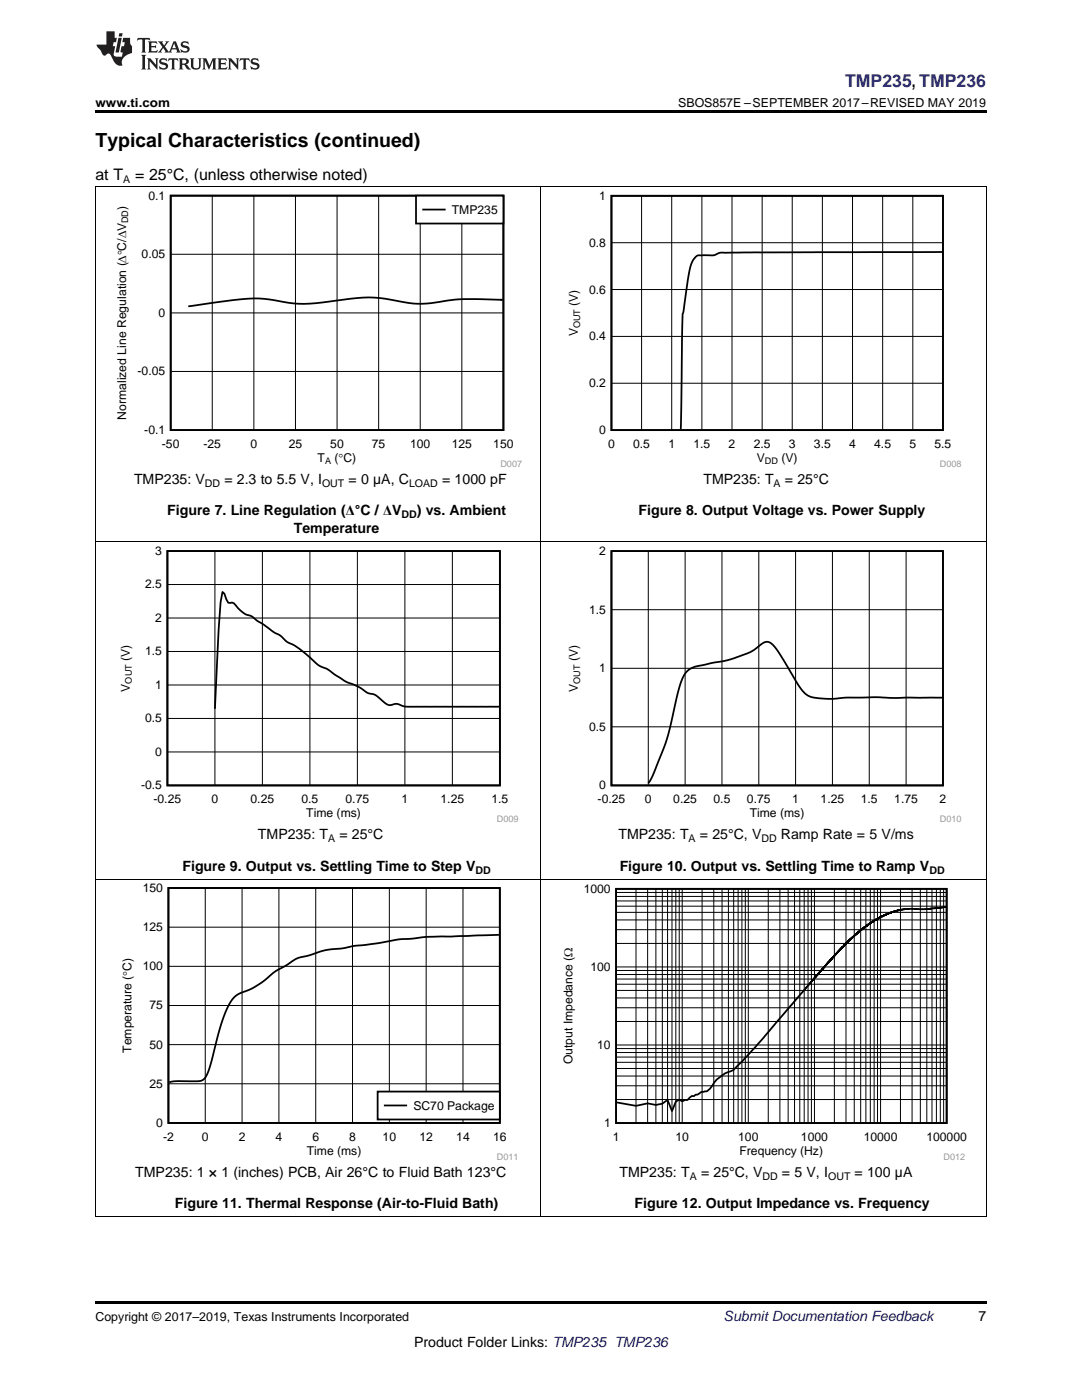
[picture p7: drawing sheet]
<svg xmlns="http://www.w3.org/2000/svg" width="216mm" height="279mm" viewBox="0 0 216 279" stroke-linecap="round" stroke-linejoin="round" font-family="sans-serif">
<path d="M19 259.7h177.8v.5h-177.8z" fill="#000"/>
<path d="M19.1 175.5v67.4M107.9 175.5v67.4M196.8 175.5v67.4M19 242.9h177.8" fill="none" stroke="#000" stroke-width=".2"/>
<path d="M23.9 176.3h79.2v55.3h-79.2z" fill-rule="evenodd" fill="#fff"/>
<path d="M33.6 177.2h66.1v46.9h-66.1zM99.6 186.6l-14.4 .4-3 .3-2.5 .2-4.2 .7-10.4 1.4-5.9 1.7-4.4 2.6-2.2 1.9-1.2 .8-1.4 .8-2.5 1-1.1 1-1 1.7-.9 2-.9 3.3-1.8 6.7-.5 1.4-.6 .9-1 .4h-4.3l-1.6 .2" fill="none" stroke="#000" stroke-width=".35"/>
<g fill="none" stroke="#000" stroke-width=".2">
<path d="M41 177.2v46.9M48.3 177.2v46.9M55.7 177.2v46.9M63 177.2v46.9M70.3 177.2v46.9M77.7 177.2v46.9M85 177.2v46.9M92.4 177.2v46.9M33.6 192.9h66.1M33.6 185h66.1M33.6 216.3h66.1M33.6 208.5h66.1"/>
<path d="M33.6 200.7h66.1"/>
</g>
<path d="M75.4 217.8h24.3v5.6h-24.3z" fill-rule="evenodd" fill="#fff"/>
<path d="M75.4 217.8h24.3v5.6h-24.3zM76.8 220.6h4.3" fill="none" stroke="#000" stroke-width=".35"/>
<path d="M111.9 176.4h81v55.2h-81z" fill-rule="evenodd" fill="#fff"/>
<path d="M122.9 177.4h66v46.7h-66zM188.7 181l-3.9 .4h-3.9l-2 .3-3.2 1.3-3.5 2.3-2.9 2.5-3.5 3.6-13.8 16.1-4.9 5.3a4.8 4.8 0 0 1-2.5 1.5 8.8 8.8 0 0 0-3 3 1.66 1.66 0 0 1-1.5 .6l-1.7 .9-.3-.1-.9 .8h-.5l-.6 .3-.6-.4-.6 .5-.8 1.8-.9-2.2-1 .8-1.3 .2-1.7-.3-2.3 .5-3.8-.7" fill="none" stroke="#000" stroke-width=".35"/>
<g fill="none" stroke="#000" stroke-width=".2">
<path d="M19.1 108.2v67.3M107.9 108.2v67.3M196.8 108.2v67.3M19 175.5h177.8M122.9 179.8h66M122.9 178.9h66M122.9 178.1h66M126.9 177.4v46.7M129.2 177.4v46.7M130.9 177.4v46.7M132.2 177.4v46.7M133.2 177.4v46.7"/>
<path d="M134.1 177.4v46.7M134.9 177.4v46.7M135.5 177.4v46.7M136.1 177.4v46.7M140.1 177.4v46.7M142.4 177.4v46.7M144.1 177.4v46.7M145.3 177.4v46.7M146.4 177.4v46.7M147.3 177.4v46.7M148 177.4v46.7M148.7 177.4v46.7"/>
<path d="M149.3 177.4v46.7M153.3 177.4v46.7M155.6 177.4v46.7M157.3 177.4v46.7M158.5 177.4v46.7M159.6 177.4v46.7M160.5 177.4v46.7M161.2 177.4v46.7M161.9 177.4v46.7M162.5 177.4v46.7M166.5 177.4v46.7M168.8 177.4v46.7"/>
<path d="M170.5 177.4v46.7M171.7 177.4v46.7M172.8 177.4v46.7M173.7 177.4v46.7M174.4 177.4v46.7M175.1 177.4v46.7M175.7 177.4v46.7M179.7 177.4v46.7M182 177.4v46.7M183.6 177.4v46.7M184.9 177.4v46.7M186 177.4v46.7"/>
<path d="M186.8 177.4v46.7M187.6 177.4v46.7M188.3 177.4v46.7M122.9 199.2h66M122.9 197.7h66M122.9 196.4h66M122.9 195.4h66M122.9 194.5h66M122.9 193.7h66M122.9 193h66M122.9 188.3h66M122.9 185.5h66"/>
<path d="M122.9 183.6h66M122.9 182.1h66M122.9 180.8h66M122.9 219.4h66M122.9 216.7h66M122.9 214.7h66M122.9 213.2h66M122.9 212h66M122.9 211h66M122.9 210.1h66M122.9 209.3h66M122.9 208.5h66"/>
<path d="M122.9 203.9h66M122.9 201.1h66"/>
</g>
<path d="M23.6 109h79.8v55.2h-79.8z" fill-rule="evenodd" fill="#fff"/>
<path d="M33.4 110h66.3v46.7h-66.3zM99.6 141h-15.8a9.1 9.1 0 0 1-4.2-.4 1.74 1.74 0 0 0-1.5 .1 2.77 2.77 0 0 1-2.2-1.2l-.4-.4a2.58 2.58 0 0 0-1.9-.7l-.4-.2a11.8 11.8 0 0 0-4.2-2.1l-1.9-1.2a9.3 9.3 0 0 0-3.4-2l-.3-.3a20.7 20.7 0 0 0-6.1-4.5l-1.5-1.4-1.2-.5-3.8-2.7a3.1 3.1 0 0 0-1.9-.9l-1.1-.9-1.1-1.3-.4-.2-.8 .1-.7-1.8-.4-.4-.4 2.1-.4 5.3-.7 16" fill="none" stroke="#000" stroke-width=".35"/>
<path d="M33.4 116.7h66.4M42.9 110v46.8M52.4 110v46.8M61.8 110v46.8M71.3 110v46.8M80.8 110v46.8M90.3 110v46.8M33.4 136.7h66.4M33.4 130h66.4M33.4 123.3h66.4M33.4 150.1h66.4M33.4 143.4h66.4" fill="none" stroke="#000" stroke-width=".2"/>
<path d="M113 109h78.9v55.2h-78.9z" fill-rule="evenodd" fill="#fff"/>
<path d="M122 110h66.2v46.7h-66.2zM188 139.2l-9.7 .1-4.2-.2-5.1 .1-3.1 .3-2.7-.2a4.3 4.3 0 0 1-3.9-2.6l-3.1-5.2a8.2 8.2 0 0 0-2.8-3.4 2.94 2.94 0 0 0-2.4 1.2l-1.5 .9-3.6 1.4-6.1 1.2a4.3 4.3 0 0 0-4 3.5l-.8 3.2a57.7 57.7 0 0 1-5.5 16.6l-.1 .2" fill="none" stroke="#000" stroke-width=".35"/>
<g fill="none" stroke="#000" stroke-width=".2">
<path d="M19.1 37.2v71M107.9 37.2v71M196.8 37.2v71M19 108.1h177.8M129.4 110v46.8M136.7 110v46.8M144.1 110v46.8M151.4 110v46.8M158.8 110v46.8M166.1 110v46.8M173.5 110v46.8M180.8 110v46.8"/>
<path d="M122 133.4h66.2M122 121.7h66.2M122 145.1h66.2"/>
</g>
<path d="M22.9 38.1h81.3v55.2h-81.3z" fill-rule="evenodd" fill="#fff"/>
<path d="M34.1 39h66.4v46.8h-66.4zM99.8 59.8h.5h-.5a53.4 53.4 0 0 0-14.6 .8 24.5 24.5 0 0 1-7.3-.8 27.1 27.1 0 0 0-10.8 .2 29.6 29.6 0 0 1-10.5 .3 26.5 26.5 0 0 0-11.6-.2l-7.4 1" fill="none" stroke="#000" stroke-width=".35"/>
<path d="M42.4 39v46.8M50.7 39v46.8M59 39v46.8M67.3 39v46.8M75.6 39v46.8M83.8 39v46.8M92.2 39v46.8M34.1 50.7h66.4M34.1 74.1h66.4M34.1 62.4h66.4" fill="none" stroke="#000" stroke-width=".2"/>
<path d="M83 39.1h17.5v5.5h-17.5z" fill-rule="evenodd" fill="#fff"/>
<path d="M83 39.1h17.5v5.5h-17.5zM84.4 41.8h4.3" fill="none" stroke="#000" stroke-width=".35"/>
<path d="M113 38.1h78.9v55.2h-78.9z" fill-rule="evenodd" fill="#fff"/>
<path d="M122 39.1h66.2v46.7h-66.2zM188 50.3l-43.4 .1a3.6 3.6 0 0 0-2.3 .6l-1.8-.1a2.05 2.05 0 0 0-2 .8 8.3 8.3 0 0 0-1.3 4.2l-1 7-.4 22.8" fill="none" stroke="#000" stroke-width=".35"/>
<g fill="none" stroke="#000" stroke-width=".2">
<path d="M19 37.2h177.8M128 39.1v46.7M134 39.1v46.7M140.1 39.1v46.7M146.1 39.1v46.7M152.1 39.1v46.7M158.1 39.1v46.7M164.1 39.1v46.7M170.1 39.1v46.7M176.1 39.1v46.7M182.1 39.1v46.7M122 57.8h66.2"/>
<path d="M122 48.4h66.2M122 76.5h66.2M122 67.1h66.2"/>
</g>
<path d="M19 22h177.8v.5h-177.8z" fill="#000"/>
<g fill="#231f20">
<path d="M27.5 7.6l-.1 .5 .4-.2h.6v.1v2.1l-.2 .4h1l-.3-.4v-2.1l.1-.1h.5l.5 .2-.2-.5zM29.5 8.3l.2 .3v1.5l-.2 .4h1.8l.2-.6a1.04 1.04 0 0 1-1.3 .2v-.7h.6l.3 .2v-.6l-.3 .2h-.6v-.6l.8-.1 .4 .3-.2-.5zM31.5 8.3l.9 1.1-.9 1.1h.8l-.2-.2 .5-.7 .4 .7-.2 .2h1.5l-.1-.2 .1-.4h.9l.1 .4-.2 .2h1l-.3-.3-.7-1.9h-.5l-.9 2-.8-1 .9-1h-.8l.1 .3-.3 .5-.4-.6 .2-.2zM34.7 8.6l.4 1h-.7zM36.3 8.4a.63 .63 0 0 0-.2 .7 .63 .63 0 0 0 .6 .4l.6 .2 .1 .2a.75 .75 0 0 1-.7 .4 .75 .75 0 0 1-.6-.5l.1 .7 .1-.1a1.11 1.11 0 0 0 1.5-.6 1.13 1.13 0 0 0-1.2-.8l-.1-.4a1.04 1.04 0 0 1 1.2 .2l-.2-.5-.1 .1-.5-.2zM28.2 10.9l.2 .4v2.2l-.2 .4h1l-.3-.4v-2.2l.3-.4zM29.3 11.6l.3 .4v1.5l-.3 .4h.8l-.2-.4v-1.3l1.5 1.7v-1.9l.2-.4h-.7l.2 .4v.9l-1.1-1.3zM32 11.8a.62 .62 0 0 0-.2 .7 .62 .62 0 0 0 .6 .4l.6 .1 .1 .3a.76 .76 0 0 1-.7 .3 .76 .76 0 0 1-.6-.4l.1 .7 .1-.1a1.11 1.11 0 0 0 1.5-.6 1.13 1.13 0 0 0-1.2-.8l-.1-.4a1.04 1.04 0 0 1 1.2 .2l-.2-.6-.1 .1-.5-.1zM33.7 11.6l-.2 .6a.61 .61 0 0 1 .8-.3v1.6l-.2 .4h.9l-.2-.4v-1.6a.63 .63 0 0 1 .8 .3l-.2-.6zM35.6 11.6l.3 .4v1.5l-.3 .4h1l-.2-.2v-.8l.5 .2a.76 .76 0 0 0 1.2 .7l-1-1a.58 .58 0 0 0 .6-.5 .58 .58 0 0 0-.5-.6zM36.4 11.9h.1a.45 .45 0 0 1 .5 .1 .45 .45 0 0 1 .1 .5l-.7 .2zM37.9 11.6l.2 .2a2.17 2.17 0 0 0 .3 1.9 .99 .99 0 0 0 1.6-.6v-1.1l.2-.4h-.7l.2 .2a1.92 1.92 0 0 1-.2 1.8 .6 .6 0 0 1-.9-.5v-1.1l.2-.4zM40.4 11.6l.2 .4v1.5l-.2 .4h.7l-.2-.4v-1.4l.8 1.8 .8-1.8v1.4l-.2 .4h.9l-.2-.4v-1.5l.2-.4h-.8l-.6 1.5-.6-1.5zM43.4 11.6l.2 .4v1.5l-.2 .4h1.8l.2-.6a1.04 1.04 0 0 1-1.3 .1v-.6h.5l.4 .2v-.6l-.4 .2h-.5v-.7h.8l.3 .3-.1-.6zM45.5 11.6l.2 .4v1.5l-.2 .4h.7l-.2-.4v-1.3l1.5 1.7v-1.9l.2-.4h-.7l.2 .4v.9l-1.1-1.3zM47.9 11.6l-.1 .6a.61 .61 0 0 1 .8-.3v1.6l-.3 .4h1l-.3-.4 .1-1.6a.63 .63 0 0 1 .7 .3l-.1-.6zM50.2 11.8a.62 .62 0 0 0-.2 .7 .62 .62 0 0 0 .6 .4l.6 .1 .2 .3a.76 .76 0 0 1-.8 .3 .76 .76 0 0 1-.6-.4l.1 .7 .2-.1a1.11 1.11 0 0 0 1.5-.6 1.13 1.13 0 0 0-1.3-.8l-.1-.4a1.04 1.04 0 0 1 1.2 .2l-.1-.6-.2 .1-.5-.1z"/>
<path d="M21.2 6.3v2.6h-1.9l.1 .4 .7 .9a.91 .91 0 0 0 1 .8 .56 .56 0 0 1 .5-.3 .56 .56 0 0 1 .5 .3l.4 .8a1.53 1.53 0 0 0 1.9 1.2 1.54 1.54 0 0 1 1-2.1l.9-.3v-1.4a1.52 1.52 0 0 1-.3-1.6h-1.4l-.2 .8h.5l-.2 .8h-.4l-.2 1v.2l.4 .1-.2 .8a1.93 1.93 0 0 1-1.6-.3l.3-1.8h-.5l.2-.8h.4l.2-.8h-.4v-1.3zM23.6 7.6l-.6 2.9h.7l.6-2.9zM23.8 6.6l-.1 .7h.6l.2-.7z"/>
</g>
<text font-size="3.9" x="19" y="29.3">Typical Characteristics (continued)</text>
<text font-size="3.5" fill="#00f" x="168.6" y="17.3">TMP235, TMP236</text>
<g font-size="3.2">
<text x="19" y="36">at T</text>
<text x="27" y="36">= 25°C, (unless otherwise noted)</text>
</g>
<g font-size="2.8">
<text x="26.7" y="96.6">TMP235: V</text>
<text x="44.8" y="96.6">= 2.3 to 5.5 V, I</text>
<text x="69.6" y="96.6">= 0 µA, C</text>
<text x="88.2" y="96.6">= 1000 pF</text>
<text x="140.4" y="96.6">TMP235: T</text>
<text x="156.6" y="96.6">= 25°C</text>
<text x="33.4" y="102.9">Figure 7. Line Regulation (Δ°C / ΔV</text>
<text x="58.6" y="106.4">Temperature</text>
<text x="83.2" y="102.9">) vs. Ambient</text>
<text x="127.4" y="102.9">Figure 8. Output Voltage vs. Power Supply</text>
<text x="51.5" y="167.5">TMP235: T</text>
<text x="67.7" y="167.5">= 25°C</text>
<text x="123.4" y="167.5">TMP235: T</text>
<text x="139.7" y="167.5">= 25°C, V</text>
<text x="155.8" y="167.5">Ramp Rate = 5 V/ms</text>
<text x="36.4" y="173.8">Figure 9. Output vs. Settling Time to Step V</text>
<text x="123.6" y="173.8">Figure 10. Output vs. Settling Time to Ramp V</text>
<text x="27" y="234.9">TMP235: 1 × 1 (inches) PCB, Air 26°C to Fluid Bath 123°C</text>
<text x="123.6" y="234.9">TMP235: T</text>
<text x="139.9" y="234.9">= 25°C, V</text>
<text x="156" y="234.9">= 5 V, I</text>
<text x="170.5" y="234.9">= 100 µA</text>
<text x="34.9" y="241.2">Figure 11. Thermal Response (Air-to-Fluid Bath)</text>
<text x="126.6" y="241.2">Figure 12. Output Impedance vs. Frequency</text>
<text x="195.3" y="263.6">7</text>
<text x="82.6" y="268.9">Product Folder Links: TMP235 TMP236</text>
</g>
<text font-size="2.8" fill="#0000c8" x="144.4" y="263.6">Submit Documentation Feedback</text>
<g font-size="2.5">
<text x="19" y="21.4">www.ti.com</text>
<text x="135.3" y="21.4">SBOS857E –SEPTEMBER 2017–REVISED MAY 2019</text>
<text x="19" y="263.6">Copyright © 2017–2019, Texas Instruments Incorporated</text>
</g>
<g font-size="2.4">
<text x="25.2" y="41.9" transform="rotate(-90 25.2 41.9)">)</text>
<text x="29.6" y="39.8">0.1</text>
<text x="119.6" y="39.9">1</text>
<text x="90.2" y="42.7">TMP235</text>
<text x="28.3" y="51.5">0.05</text>
<text x="117.6" y="49.2">0.8</text>
<text x="117.6" y="58.6">0.6</text>
<text x="31.6" y="63.2">0</text>
<text x="115.3" y="61" transform="rotate(-90 115.3 61)">(V)</text>
<text x="115.3" y="67.1" transform="rotate(-90 115.3 67.1)">V</text>
<text x="117.6" y="67.9">0.4</text>
<text x="27.4" y="74.9">-0.05</text>
<text x="117.6" y="77.3">0.2</text>
<text x="25.2" y="83.8" transform="rotate(-90 25.2 83.8)">Normalized Line Regulation ('qC/'V</text>
<text x="28.8" y="86.6">-0.1</text>
<text x="32.3" y="89.4">-50</text>
<text x="40.6" y="89.4">-25</text>
<text x="50" y="89.4">0</text>
<text x="57.6" y="89.4">25</text>
<text x="65.9" y="89.4">50</text>
<text x="74.2" y="89.4">75</text>
<text x="81.8" y="89.4">100</text>
<text x="90.1" y="89.4">125</text>
<text x="98.4" y="89.4">150</text>
<text x="119.6" y="86.6">0</text>
<text x="121.3" y="89.4">0</text>
<text x="126.3" y="89.4">0.5</text>
<text x="133.4" y="89.4">1</text>
<text x="138.4" y="89.4">1.5</text>
<text x="145.4" y="89.4">2</text>
<text x="150.4" y="89.4">2.5</text>
<text x="157.4" y="89.4">3</text>
<text x="162.4" y="89.4">3.5</text>
<text x="169.4" y="89.4">4</text>
<text x="174.4" y="89.4">4.5</text>
<text x="181.5" y="89.4">5</text>
<text x="186.5" y="89.4">5.5</text>
<text x="63.4" y="92.2">T</text>
<text x="66.8" y="92.2">(qC)</text>
<text x="151" y="92.2">V</text>
<text x="155.9" y="92.2">(V)</text>
<text x="31" y="110.8">3</text>
<text x="119.6" y="110.8">2</text>
<text x="29" y="117.4">2.5</text>
<text x="31" y="124.1">2</text>
<text x="117.6" y="122.5">1.5</text>
<text x="25.9" y="131.9" transform="rotate(-90 25.9 131.9)">(V)</text>
<text x="29" y="130.8">1.5</text>
<text x="115.3" y="131.9" transform="rotate(-90 115.3 131.9)">(V)</text>
<text x="31" y="137.5">1</text>
<text x="119.6" y="134.2">1</text>
<text x="25.9" y="138" transform="rotate(-90 25.9 138)">V</text>
<text x="115.3" y="138" transform="rotate(-90 115.3 138)">V</text>
<text x="29" y="144.2">0.5</text>
<text x="117.6" y="145.9">0.5</text>
<text x="31" y="150.9">0</text>
<text x="28.1" y="157.5">-0.5</text>
<text x="30.6" y="160.3">-0.25</text>
<text x="42.2" y="160.3">0</text>
<text x="50" y="160.3">0.25</text>
<text x="60.2" y="160.3">0.5</text>
<text x="69" y="160.3">0.75</text>
<text x="80.1" y="160.3">1</text>
<text x="87.9" y="160.3">1.25</text>
<text x="98.1" y="160.3">1.5</text>
<text x="119.2" y="160.3">-0.25</text>
<text x="119.6" y="157.5">0</text>
<text x="128.7" y="160.3">0</text>
<text x="134.3" y="160.3">0.25</text>
<text x="142.4" y="160.3">0.5</text>
<text x="149" y="160.3">0.75</text>
<text x="158.1" y="160.3">1</text>
<text x="163.7" y="160.3">1.25</text>
<text x="171.8" y="160.3">1.5</text>
<text x="178.4" y="160.3">1.75</text>
<text x="187.5" y="160.3">2</text>
<text x="61.1" y="163.1">Time (ms)</text>
<text x="149.6" y="163.1">Time (ms)</text>
<text x="28.5" y="178">150</text>
<text x="116.5" y="178.2">1000</text>
<text x="28.5" y="185.8">125</text>
<text x="28.5" y="193.7">100</text>
<text x="117.8" y="193.8">100</text>
<text x="29.8" y="201.5">75</text>
<text x="29.8" y="209.3">50</text>
<text x="119.2" y="209.3">10</text>
<text x="26.2" y="210.1" transform="rotate(-90 26.2 210.1)">Temperature (qC)</text>
<text x="114.3" y="212.4" transform="rotate(-90 114.3 212.4)">Output Impedance (:</text>
<text x="29.8" y="217.1">25</text>
<text x="82.5" y="221.5">SC70 Package</text>
<text x="31.2" y="224.9">0</text>
<text x="32.5" y="227.7">-2</text>
<text x="40.3" y="227.7">0</text>
<text x="47.6" y="227.7">2</text>
<text x="55" y="227.7">4</text>
<text x="62.3" y="227.7">6</text>
<text x="69.7" y="227.7">8</text>
<text x="76.3" y="227.7">10</text>
<text x="83.7" y="227.7">12</text>
<text x="91" y="227.7">14</text>
<text x="98.4" y="227.7">16</text>
<text x="120.5" y="224.9">1</text>
<text x="122.3" y="227.7">1</text>
<text x="134.8" y="227.7">10</text>
<text x="147.3" y="227.7">100</text>
<text x="159.8" y="227.7">1000</text>
<text x="172.3" y="227.7">10000</text>
<text x="184.9" y="227.7">100000</text>
<text x="61.2" y="230.5">Time (ms)</text>
<text x="147.6" y="230.5">Frequency (Hz)</text>
</g>
<g font-size="2.1">
<text x="24.6" y="36.6">A</text>
<text x="40.9" y="97.2">DD</text>
<text x="64.3" y="97.2">OUT</text>
<text x="81.6" y="97.2">LOAD</text>
<text x="154.4" y="97.2">A</text>
<text x="80.1" y="103.4">DD</text>
<text x="65.5" y="168.1">A</text>
<text x="137.4" y="168.1">A</text>
<text x="151.9" y="168.1">DD</text>
<text x="94.9" y="174.3">DD</text>
<text x="185.5" y="174.3">DD</text>
<text x="137.6" y="235.5">A</text>
<text x="152.2" y="235.5">DD</text>
<text x="165.2" y="235.5">OUT</text>
</g>
<g font-size="1.8">
<text x="25.6" y="44.5" transform="rotate(-90 25.6 44.5)">DD</text>
<text x="115.7" y="65.5" transform="rotate(-90 115.7 65.5)">OUT</text>
<text x="64.9" y="92.6">A</text>
<text x="152.6" y="92.6">DD</text>
<text x="26.3" y="136.4" transform="rotate(-90 26.3 136.4)">OUT</text>
<text x="115.7" y="136.4" transform="rotate(-90 115.7 136.4)">OUT</text>
</g>
<g font-size="1.8" fill="#999">
<text x="99.8" y="93.2">D007</text>
<text x="187.5" y="93.2">D008</text>
<text x="99.1" y="164.1">D009</text>
<text x="187.5" y="164.1">D010</text>
<text x="99.1" y="231.5">D011</text>
<text x="188.3" y="231.5">D012</text>
</g>
</svg>
